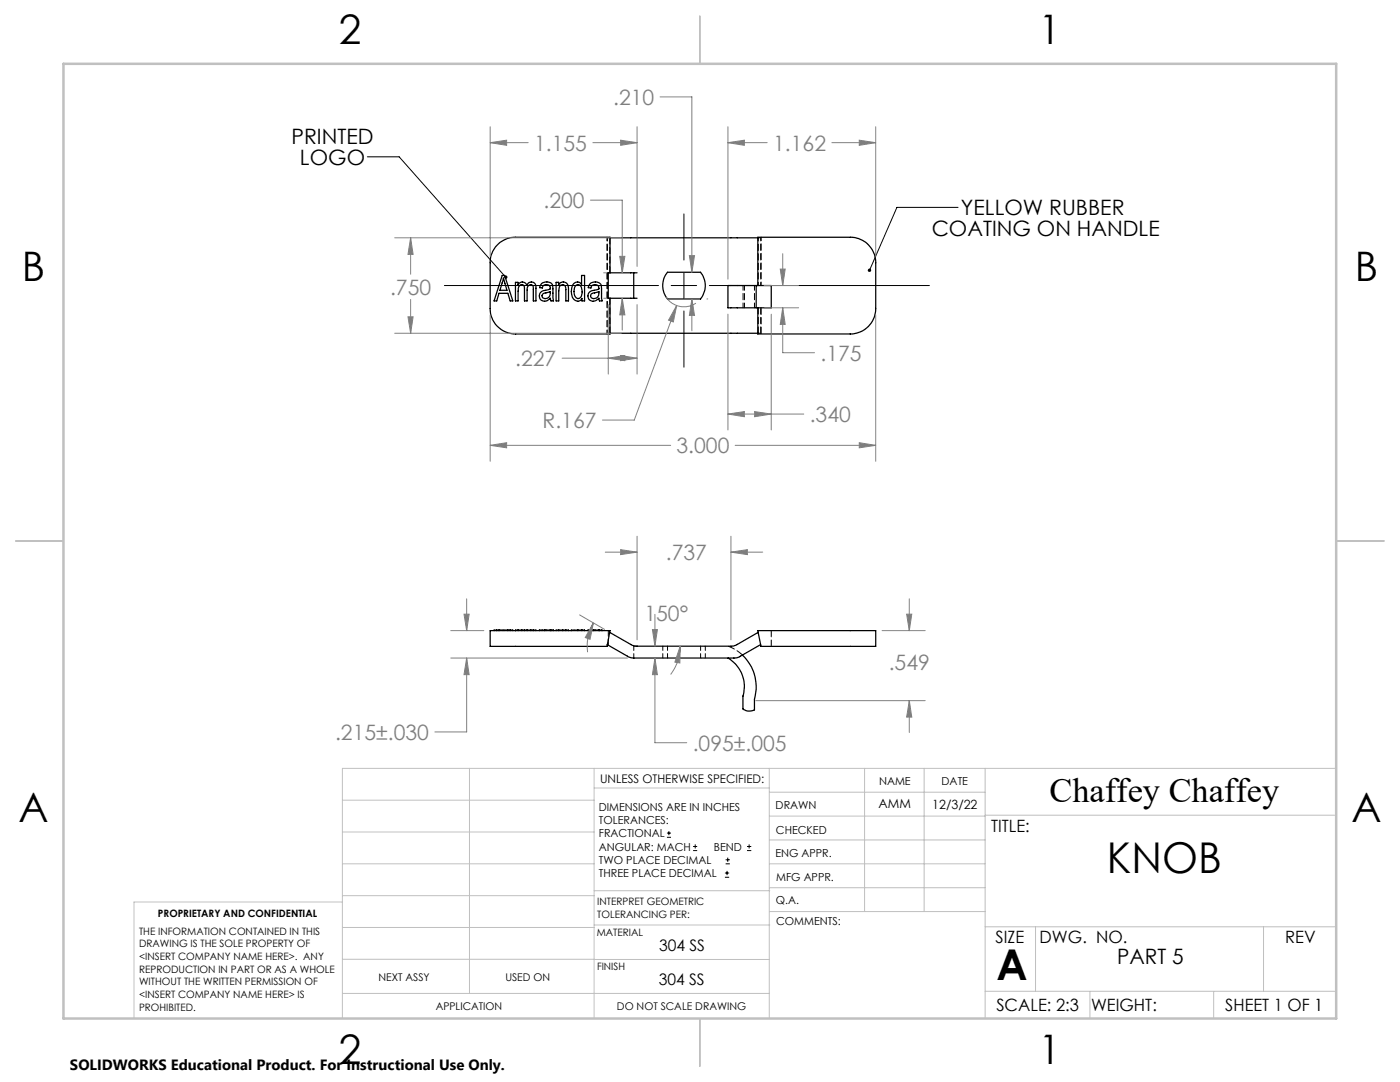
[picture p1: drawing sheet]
<svg xmlns="http://www.w3.org/2000/svg" width="279mm" height="216mm" viewBox="0 0 279 216" stroke-linecap="round" stroke-linejoin="round" font-family="sans-serif">
<g fill="none" stroke="#000" stroke-width=".25">
<path d="M100.2 55h.5l1.6 5h-.5l-.4-1.5h-1.8l-.5 1.5h-.5zM100.5 55.5l.7 2.4h-1.4zM102.9 56.3h.5v.6a.94 .94 0 0 1 .9-.6 .94 .94 0 0 1 .8 .6 .97 .97 0 0 1 1.2-.6 .97 .97 0 0 1 .7 1.2v2.5h-.6v-2.3a.66 .66 0 0 0-.5-.9 .66 .66 0 0 0-.7 .8v2.4h-.5v-2.4a.64 .64 0 0 0-.6-.8 .64 .64 0 0 0-.7 .7v2.5h-.5zM108.1 56.6a1.41 1.41 0 0 1 2.2 .5l.2 2.9h-.5l-.2-.5a1.15 1.15 0 0 1-1.5 .5 1.15 1.15 0 0 1-.6-1.4 2.27 2.27 0 0 1 1.9-.9 .52 .52 0 0 0 .2-.5 .52 .52 0 0 0-.4-.4 .82 .82 0 0 0-1.2 .7l-.5-.1zM108.3 58.7l.3-.2 1.2-.3a.97 .97 0 0 1-.4 1.2 .97 .97 0 0 1-1.2-.2zM111 56.3h.5v.6a1.04 1.04 0 0 1 1.2-.6 1.04 1.04 0 0 1 .8 1.2v2.5h-.6v-2.2a.73 .73 0 0 0-.6-1 .73 .73 0 0 0-.8 .9v2.3h-.5zM114.8 57.1a.73 .73 0 0 1 .9-.2 .73 .73 0 0 1 .4 .7 1.59 1.59 0 0 1-.6 1.9 .89 .89 0 0 1-.9-1zM116.1 55h.6v5h-.6v-.5a1.01 1.01 0 0 1-1 .6 1.01 1.01 0 0 1-.9-.8 2.49 2.49 0 0 1 .7-3h.7l.5 .5zM117.8 56.6a1.41 1.41 0 0 1 2.2 .5l.2 2.9h-.6l-.1-.5a1.15 1.15 0 0 1-1.5 .5 1.15 1.15 0 0 1-.6-1.4 2.27 2.27 0 0 1 1.9-.9 .52 .52 0 0 0 .2-.5 .52 .52 0 0 0-.4-.4 .82 .82 0 0 0-1.2 .7l-.5-.1zM117.9 58.7l.4-.2 1.2-.3a.97 .97 0 0 1-.4 1.2 .97 .97 0 0 1-1.2-.2zM121.7 54.4v-7.1h-18.8a5.1 5.1 0 0 0-5.1 5.1v9.2a5.1 5.1 0 0 0 5.1 5h18.8v-7.1M121.7 47.4h29.5"/>
<path d="M126.5 54.4v5.1M127.1 54.4h-5.7v5.1h5.7M133.2 54.3h6.6a4.2 4.2 0 0 1 0 5.4h-6.6a4.2 4.2 0 0 1 0-5.4zM145.3 57h8.6v4.4h-8.6zM150.9 57v4.4M151.2 57v-9.7h18.5a5.1 5.1 0 0 1 5.1 5.1v9.2a5.1 5.1 0 0 1-5.1 5h-18.5v-5.2M121.7 66.5h29.5M97.8 125.8h23.9l-.6 3.2h-23.3zM98.6 125.8v-.1h3.7v.1M99.1 125.7v.1M99.6 125.7v.1M101.4 125.7v.1"/>
<path d="M101.8 125.7v.1M103.4 125.7h.7M103.4 125.7h-.5v.1M103.4 125.7v.1M104.1 125.7h.6M104.1 125.7v.1M104.7 125.7h.5M104.7 125.7v.1M105.2 125.7h.7M105.2 125.7v.1M105.9 125.7h.5M105.9 125.7v.1"/>
<path d="M106.4 125.7h.6v.1M106.4 125.7v.1M108.7 125.7h1.1M108.7 125.7h-1.1v.1M108.7 125.7v.1M109.8 125.7h.2M109.8 125.7v.1M110 125.7h.5v.1M110 125.7v.1M111.5 125.7h.8M111.5 125.7h-.5v.1M111.5 125.7v.1"/>
<path d="M112.3 125.7h.6M112.3 125.7v.1M112.9 125.7v.1M112.9 125.7h.6v.1M115.3 125.7h-1.3v.1M115.3 125.7h.8M115.3 125.7v.1M116.1 125.7h.6v.1M116.1 125.7v.1M118.4 125.7h1.1M118.4 125.7h-1.1v.1M118.4 125.7v.1"/>
<path d="M119.5 125.7h.1M119.5 125.7v.1M119.6 125.7h.6v.1M119.6 125.7v.1M121.2 128.6l4.2 2.5 1 .2h20.6l.6-.2 4.2-2.5M121.7 126.2l4.3 2.5 1 .2h19.4l.6-.2 4.3-2.5M148.2 130.7a8.7 8.7 0 0 1 2.4 8.8v2.1a2.17 2.17 0 0 1-2.3-.1v-2.6a6.6 6.6 0 0 0-3-7.6M151.2 125.8h23.6v3.2h-22.9z"/>
</g>
<g fill="none" stroke="#000" stroke-width=".2" stroke-dasharray="1.3 .6">
<path d="M121.7 47.4h.1M121.7 47.4v7M121.7 47.4h-.5M121.7 59.5v7M151.3 47.4h.1M151.8 47.4h-.5M121.7 66.5h.1M121.7 66.5h-.5M151.3 66.5h.1M151.3 66.5v-5.1M151.8 66.5h-.5M151.8 66.5v-5.1"/>
<path d="M99.8 125.7v.1M100.2 125.7v.1M100.5 125.7v.1M100.8 125.7v.1M101.2 125.7v.1M103.4 125.7v.1M104.3 125.7v.1M105.1 125.7v.1M106.1 125.7v.1M107.7 125.7v.1M108.2 125.7v.1M108.8 125.7v.1"/>
<path d="M108.9 125.7v.1M109.1 125.7v.1M109.2 125.7v.1M109.7 125.7v.1M110.4 125.7v.1M111.5 125.7v.1M112.4 125.7v.1M114.6 125.7v.1M115.3 125.7v.1M115.4 125.7v.1M116.1 125.7v.1M116.2 125.7v.1"/>
<path d="M117.4 125.7v.1M117.9 125.7v.1M118.5 125.7v.1M118.6 125.7v.1M118.8 125.7v.1M119.4 125.7v.1M120.1 125.7v.1M153.9 125.8v3.1"/>
</g>
<path d="M151.9 66.6v-5.2M145.3 128.9a8.6 8.6 0 0 1 2.9 1.8" fill="none" stroke="#000" stroke-width=".2" stroke-dasharray="1.3 .6" stroke-dashoffset="-.1"/>
<path d="M126.5 128.9v2.4M132.3 128.9v2.4M133.2 128.9v2.4M139.8 128.9v2.4M140.8 131.3v-2.4" fill="none" stroke="#000" stroke-width=".2" stroke-dasharray="1.3 .6" stroke-dashoffset=".4"/>
<path d="M148.3 61.4v-4.4M148.6 61.4v-4.4M150.6 61.4v-4.4M126.5 128.9h.7" fill="none" stroke="#000" stroke-width=".2" stroke-dasharray="1.3 .6" stroke-dashoffset=".3"/>
<path d="M121.4 125.8v2.9" fill="none" stroke="#000" stroke-width=".2" stroke-dasharray="1.3 .6" stroke-dashoffset=".1"/>
<path d="M151.3 57v-9.6M151.8 57v-9.6M151.9 57v-9.7M121.2 66.5v-19.1" fill="none" stroke="#000" stroke-width=".2" stroke-dasharray="1.3 .6" stroke-dashoffset=".6"/>
<path d="M121.1 66.6v-19.3" fill="none" stroke="#000" stroke-width=".2" stroke-dasharray="1.3 .6" stroke-dashoffset=".5"/>
<g fill="none" stroke="#000" stroke-width=".2">
<path d="M73.3 31.3h6.4l21.2 24M88.7 57h42.7M133.9 57h5.1M136.5 42.7v9.2M136.5 54.4v5.1M141.6 57h43.9M191.2 41.4h-12.2l-5.5 12.5M136.5 62.1v11.2M133.1 167.1h.8M133.1 166.2h.8M133.5 165.8v.9M138.3 169.7h.8"/>
<path d="M138.3 168.9h.8M138.7 168.5v.8M144.7 175h.8M144.7 174.2h.8M144.8 172.4h.9M144.8 171.6h.9M145.1 173.8v.8M145.2 171.1v.9M149.1 169.7h.8M149.1 168.9h.8M149.5 168.5v.8"/>
</g>
<g fill="none" stroke="#808080" stroke-width=".2">
<path d="M131.7 19.3h6.4v35M97.8 28.5l3.3-.5v1zM97.8 25.3v25.9M97.8 28.5h7.6M117.8 39.9h6.4v14.5M118.3 28.5h8.8M123.9 28l3.2 .5-3.2 .5zM127.1 25.3v27.9M145.3 28.5l3.3-.5v1zM145.3 25.3v30.4M145.3 28.5h7.8M166 28.5h8.8"/>
<path d="M171.5 28l3.3 .5-3.3 .5zM174.8 25.3v25.9M78.8 47.4h45.2M82 47.4l.4 3.4h-1zM82 47.4v7.3M82 59.8v6.7M120.5 54.4h.5M120.5 59.5h.5M123.7 51.2h1l-.5 3.2zM124.2 59.5l.5 3.3h-1zM124.2 59.5v6.4M132.9 59.3a4.3 4.3 0 0 0 6 1.2"/>
<path d="M137.6 51h1l-.5 3.3zM138.1 59.7l.5 3.2h-1zM138.1 59.7v6.3M141.1 59.7h.2M152.5 57h6.9M155.7 53.7h1l-.5 3.3zM156.2 50.6v6.4M78.8 66.5h45.2M81.4 63.2h1l-.4 3.3zM97.8 62.8v29.2M112.2 71.5h14.9M121.4 71.5l3.3-.6v1.1z"/>
<path d="M121.4 60.8v13.8M123.9 70.9l3.2 .6-3.2 .5zM127.1 60.8v13.8M135 61l-.6 3.2-1-.3zM135 61l-8.4 22.8h-6.4M145.3 62.7v23.1M152.5 61.4h6.9M153.9 62.7v23.1M156.2 61.4l.5 3.3h-1zM156.2 61.4v9h6.4M174.8 62.8v29.2M97.8 88.9l3.3-.6v1.1z"/>
<path d="M97.8 88.9h36M145.3 82.6l3.3-.5v1zM145.3 82.6h15.1M146.7 88.9h28.1M150.6 82.1l3.3 .5-3.3 .5zM171.5 88.3l3.3 .6-3.3 .5zM93.1 119.5v6.3M120.8 110.2h6.3M123.9 109.7l3.2 .5-3.2 .5zM127.1 107v20.7M145.9 110.2l3.3-.5v1zM145.9 107v20.7"/>
<path d="M145.9 110.2h6.3M181.5 119.5v6.3M90 125.8h6.6M90 131.3h35.2M92.6 122.6h1l-.5 3.2zM93.1 131.3l.5 3.3h-1zM93.1 131.3v14.7h-6.3M115.7 122.7l4.9 2.9M118.4 124.3l-.6 3.3-1-.4zM118.4 124.3l-.4 .8a9.4 9.4 0 0 0-.7 5M130.2 125.6h1l-.5 3.3zM130.7 131.3l.5 3.3h-1z"/>
<path d="M130.7 131.3v16.9h6.4M130.7 122.6v6.3M135.7 128.9v3.4l-1-.2zM135.7 128.9v.5a9.6 9.6 0 0 1-1.9 5.2M150.8 139.8h33.8M176 125.8h8.6M180.9 122.6h1.1l-.5 3.2zM181.5 139.8l.5 3.3h-1.1zM181.5 139.8v6.4"/>
</g>
<g fill="none" stroke="#c0c0c0" stroke-width=".2">
<path d="M68.3 159.7h50.3M93.7 153.3v44.9M118.6 153.3v49.9M118.6 157.2h34.9M153.5 153.3v49.9M153.5 158.1h43.1M172.5 153.3v28.6M184.4 153.3v28.6M196.6 153.3v49.9M266.7 153.3h-198.4v49.9M68.3 178.7h50.3M68.3 172.4h50.3"/>
<path d="M68.3 166h50.3M68.3 180h-41.6v23.2M118.6 177.7h35M153.5 167.6h43.1M153.5 162.8h43.1M153.5 172.4h43.1M153.5 177.1h43.1M196.6 162.7h70.1M68.3 198.2h85.2M68.3 191.4l85.2 .1M68.3 185.1h50.3M118.6 184.6h35"/>
<path d="M153.6 181.9h43M196.6 197.8h70.1M196.6 184.9h70.1M206.7 184.9v12.9M217.5 197.8v5.4M242.2 197.8v5.4M252.2 184.9v12.9"/>
</g>
<path d="M139.7 3.2v9.5M3.1 107.9h9.6M266.7 107.9h9.5M139.7 203.2v9.6" fill="none" stroke="#c0c0c0" stroke-width=".25"/>
<path d="M12.7 12.7h254v190.5h-254z" fill="none" stroke="#c0c0c0" stroke-width=".5"/>
<path d="M173.2 53.7v.3l.2 .3 .1-.4-.1 .4a.34 .34 0 0 0 .4-.2 .34 .34 0 0 0-.1-.5 .34 .34 0 0 0-.5 .1zM100.7 55.1a.35 .35 0 0 0 0 .4 .35 .35 0 0 0 .5 .1l-.3-.3 .3 .3a.35 .35 0 0 0 0-.5 .35 .35 0 0 0-.5 0z" fill="#000"/>
<path d="M123.9 109.7l3.2 .5-3.2 .5zM145.9 110.2l3.3-.5v1zM135.7 128.9v3.4l-1-.2zM118.4 124.3l-.6 3.3-1-.4zM130.2 125.6h1l-.5 3.3zM130.7 131.3l.5 3.3h-1zM181.5 139.8l.5 3.3h-1.1zM180.9 122.6h1.1l-.5 3.2zM93.1 131.3l.5 3.3h-1zM92.6 122.6h1l-.5 3.2zM97.8 88.9l3.3-.6v1.1zM171.5 88.3l3.3 .6-3.3 .5zM135 61l-1.6 2.9 1 .3zM137.6 51h1l-.5 3.3zM138.1 59.7l.5 3.2h-1zM123.7 51.2h1l-.5 3.2zM124.2 59.5l.5 3.3h-1zM155.7 53.7h1l-.5 3.3zM156.2 61.4l.5 3.3h-1zM145.3 82.6l3.3-.5v1zM150.6 82.1l3.3 .5-3.3 .5zM123.9 70.9l3.2 .6-3.2 .5zM121.4 71.5l3.3-.6v1.1zM82 47.4l.4 3.4h-1zM81.4 63.2h1l-.4 3.3zM145.3 28.5l3.3-.5v1zM171.5 28l3.3 .5-3.3 .5zM123.9 28l3.2 .5-3.2 .5zM97.8 28.5l3.3-.5v1z" fill="#808080"/>
<g font-size="8.5">
<text x="220.9" y="174.2">KNOB</text>
<text x="198.9" y="195.5">A</text>
</g>
<g font-size="8.1">
<text x="67.6" y="8.9">2</text>
<text x="207.3" y="8.9">1</text>
<text x="4.4" y="56.1">B</text>
<text x="270.4" y="56.1">B</text>
<text x="3.7" y="164.1">A</text>
<text x="269.7" y="164.1">A</text>
<text x="67.6" y="212.4">2</text>
<text x="207.3" y="212.4">1</text>
</g>
<text font-size="6.9" x="209.5" y="160.1">Chaffey Chaffey</text>
<g font-size="4.2" fill="#808080">
<text x="122.4" y="20.9">.210</text>
<text x="106.6" y="30.1">1.155</text>
<text x="154.3" y="30.1">1.162</text>
<text x="108.5" y="41.5">.200</text>
<text x="77.8" y="58.8">.750</text>
<text x="163.8" y="72">.175</text>
<text x="102.8" y="73">.227</text>
<text x="108.3" y="85.4">R.167</text>
<text x="161.6" y="84.2">.340</text>
<text x="135" y="90.4">3.000</text>
<text x="132.9" y="111.8">.737</text>
<text x="128.6" y="123.9">150°</text>
<text x="177.4" y="133.7">.549</text>
<text x="66.9" y="147.6">.215±.030</text>
<text x="138.2" y="149.8">.095±.005</text>
</g>
<g font-size="4.2">
<text x="58.2" y="28.7">PRINTED</text>
<text x="59.9" y="32.8">LOGO</text>
<text x="185.9" y="47.1">COATING ON HANDLE</text>
<text x="191.8" y="42.9">YELLOW RUBBER</text>
<text x="223" y="192.4">PART 5</text>
</g>
<g font-size="3.4">
<text x="197.8" y="166">TITLE:</text>
<text x="198.7" y="188.1">SIZE</text>
<text x="207.5" y="188.1">DWG. NO.</text>
<text x="256.5" y="188.2">REV</text>
<text x="198.8" y="201.7">SCALE: 2:3</text>
<text x="217.7" y="201.8">WEIGHT:</text>
<text x="244.5" y="201.7">SHEET 1 OF 1</text>
</g>
<g font-size="3.2">
<text x="131.5" y="189.8">304 SS</text>
<text x="131.5" y="196.6">304 SS</text>
</g>
<text font-size="3" x="14" y="213.5">SOLIDWORKS Educational Product. For Instructional Use Only.</text>
<g font-size="2.5">
<text x="175.3" y="161.3">AMM</text>
<text x="186.1" y="161.4">12/3/22</text>
</g>
<text font-size="2.4" x="119.8" y="156.2">UNLESS OTHERWISE SPECIFIED:</text>
<g font-size="2.2">
<text x="119.5" y="161.8">DIMENSIONS ARE IN INCHES</text>
<text x="154.8" y="161.4">DRAWN</text>
<text x="175.4" y="156.6">NAME</text>
<text x="187.9" y="156.7">DATE</text>
<text x="119.5" y="164.4">TOLERANCES:</text>
<text x="119.5" y="167.1">FRACTIONAL</text>
<text x="154.9" y="166.3">CHECKED</text>
<text x="119.5" y="169.7">ANGULAR: MACH</text>
<text x="119.5" y="172.4">TWO PLACE DECIMAL</text>
<text x="142.5" y="169.7">BEND</text>
<text x="154.8" y="171">ENG APPR.</text>
<text x="119.5" y="175">THREE PLACE DECIMAL</text>
<text x="154.9" y="175.7">MFG APPR.</text>
<text x="154.9" y="180.4">Q.A.</text>
<text x="154.9" y="184.6">COMMENTS:</text>
</g>
<g font-size="2.1">
<text x="75.5" y="195.7">NEXT ASSY</text>
<text x="100.9" y="195.7">USED ON</text>
<text x="86.9" y="201.5">APPLICATION</text>
<text x="123.1" y="201.6">DO NOT SCALE DRAWING</text>
</g>
<g font-size="2">
<text x="31.5" y="182.9">PROPRIETARY AND CONFIDENTIAL</text>
<text x="119.2" y="180.6">INTERPRET GEOMETRIC</text>
<text x="119.2" y="183.1">TOLERANCING PER:</text>
<text x="27.8" y="186.5">THE INFORMATION CONTAINED IN THIS</text>
<text x="27.8" y="189">DRAWING IS THE SOLE PROPERTY OF</text>
<text x="27.8" y="191.6">&lt;INSERT COMPANY NAME HERE&gt;. ANY</text>
<text x="119.1" y="186.7">MATERIAL</text>
<text x="27.8" y="194.1">REPRODUCTION IN PART OR AS A WHOLE</text>
<text x="27.8" y="196.6">WITHOUT THE WRITTEN PERMISSION OF</text>
<text x="119.1" y="193.5">FINISH</text>
<text x="27.8" y="199.1">&lt;INSERT COMPANY NAME HERE&gt; IS</text>
<text x="27.8" y="201.7">PROHIBITED.</text>
</g>
</svg>
